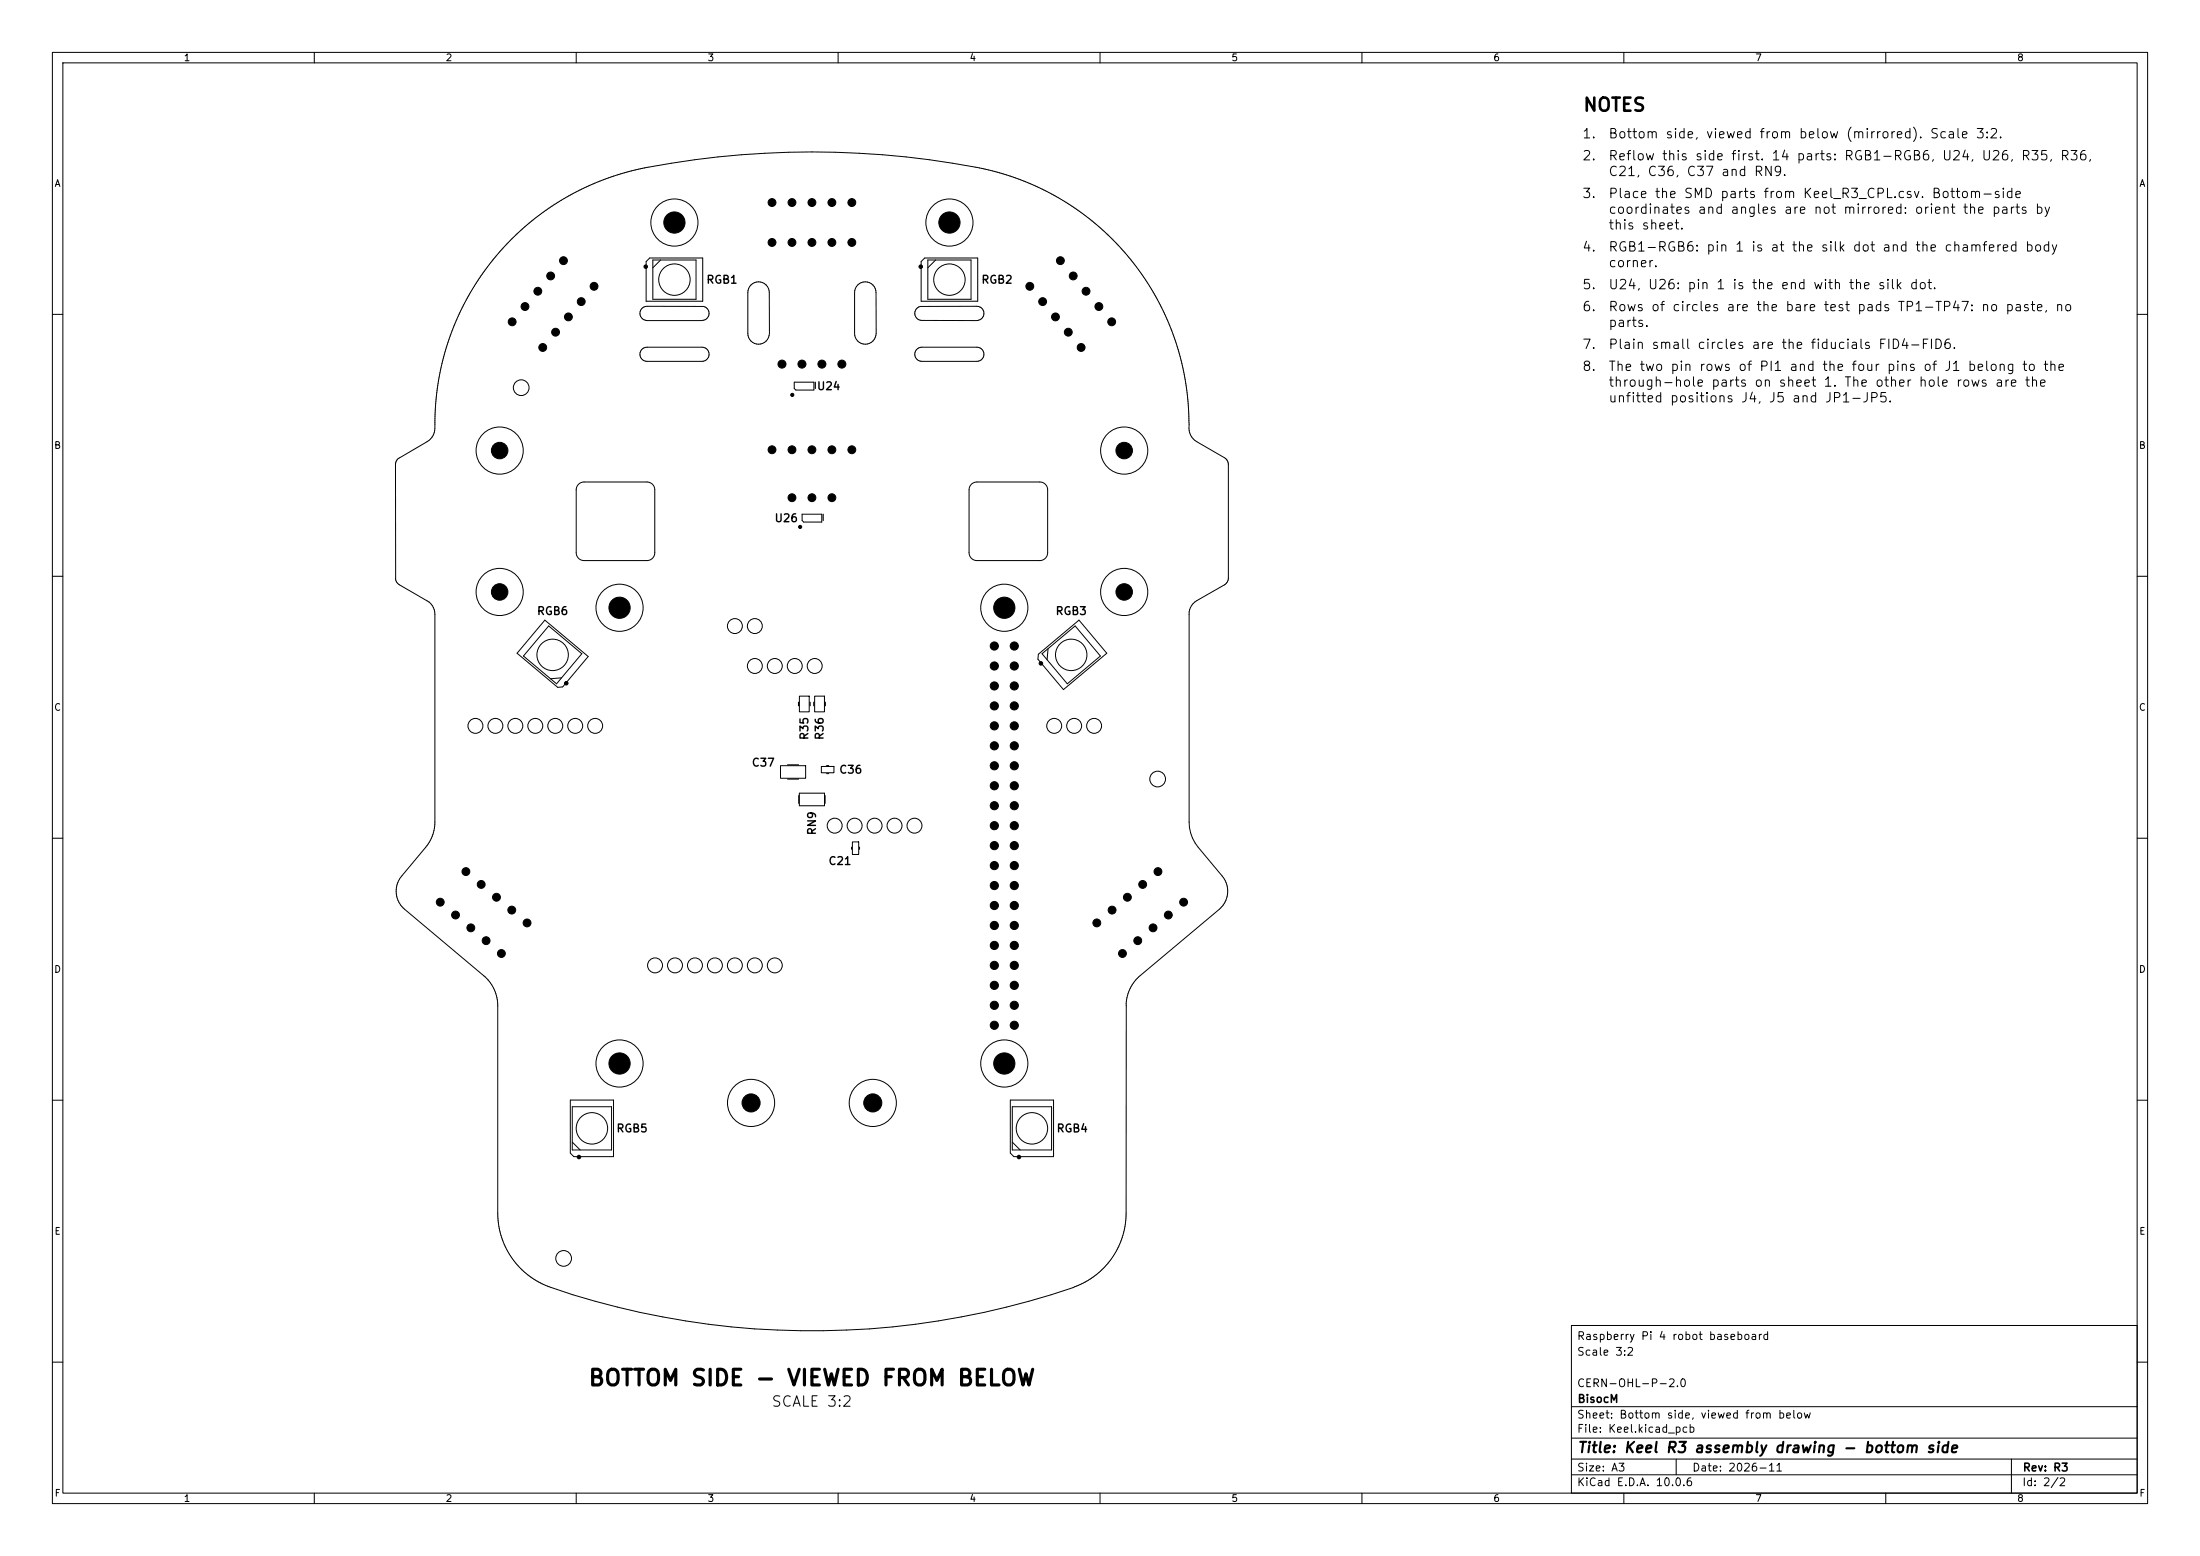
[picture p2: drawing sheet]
<svg xmlns="http://www.w3.org/2000/svg" width="420mm" height="297mm" viewBox="0 0 420 297" stroke-linecap="round" stroke-linejoin="round" font-family="sans-serif">
<g fill="none" stroke="#000" stroke-width=".19">
<path d="M10 10h400v277h-400zM12 12h396v273h-396zM60 10v2M110 10v2M160 10v2M210 10v2M260 10v2M310 10v2M360 10v2M97.7 45.6l2.8-2.5 2.6-2.2 2.8-1.9 3-1.8 3.1-1.5 3.2-1.4 3.3-1.1 3.1-.8a166 166 0 0 1 68.5 .4l3.7 1.2 3.9 1.5 3.4 1.7 3.5 2.2 3.4 2.4 3.1 2.6 2.8 2.9 2.6 3.1 2.4 3.3 2.1 3.5 1.8 3.7 1.5 3.9 1.2 3.9 .8 3.8 .5 4.2 .2 3.9a3.6 3.6 0 0 0 1.1 3.5l5.6 3.3 .4 .2 .3 .6 .1 22.1-.1 .7-.5 .5-5.8 3.4-.8 1-.3 .9v40.1a7.5 7.5 0 0 0 1.8 4.8l4.7 5.8a4.5 4.5 0 0 1-.7 6l-15.4 13a7.3 7.3 0 0 0-2.4 5.5v39.9a15.1 15.1 0 0 1-10.1 13.9 153.8 153.8 0 0 1-101.1-.6 15 15 0 0 1-8.8-13.6v-40a7.5 7.5 0 0 0-2.6-5.4l-15.4-12.9a4.5 4.5 0 0 1-.3-6.1l4.8-5.8a7.5 7.5 0 0 0 1.5-4.5v-39.7l-.3-1.3a2.66 2.66 0 0 0-1.2-1.2l-5.2-3.1-.4-.3-.3-.5-.1-22.1 .1-.7 .5-.5 5.8-3.4a3.6 3.6 0 0 0 1.1-3.5l.3-5 .8-4.8 1.2-4.7 1.6-4.5 2.1-4.4 2.5-4 2.8-3.8zM122.7 58.8l.8-.3h10.5a1.35 1.35 0 0 1 1.4 1.4 1.35 1.35 0 0 1-1.5 1.3h-10.4a1.37 1.37 0 0 1-1.3-.9 1.37 1.37 0 0 1 .5-1.5zM124 49.2h10.2v8.3h-10.8v-7.6z"/>
<path d="M124.6 49.6h8.3v7.5h-8.3zM126.1 49.6l-1.5 1.5M143.4 54.4a2.05 2.05 0 0 1 2.2-.4 2.05 2.05 0 0 1 1.3 1.8v7.9a2.06 2.06 0 0 1-2.1 2 2.06 2.06 0 0 1-2-2v-7.8a2.04 2.04 0 0 1 .6-1.5zM163.7 54.4a2.05 2.05 0 0 1 2.3-.4 2.05 2.05 0 0 1 1.2 1.8l.1 7.9a2.06 2.06 0 0 1-2.1 2 2.06 2.06 0 0 1-2.1-2v-7.8a2.04 2.04 0 0 1 .6-1.5zM175.1 58.8l.6-.3h10.8a1.37 1.37 0 0 1 1.3 1.3 1.37 1.37 0 0 1-1.3 1.4h-10.5a1.35 1.35 0 0 1-1.3-.9 1.35 1.35 0 0 1 .4-1.5zM176.5 49.2h10.2v8.3h-10.8v-7.6zM177.1 49.6h8.3v7.5h-8.3zM178.6 49.6l-1.5 1.5M10 60h2M122.7 66.6l.8-.3h10.5a1.35 1.35 0 0 1 1.4 1.3 1.35 1.35 0 0 1-1.4 1.4h-10.5a1.35 1.35 0 0 1-1.3-.9 1.35 1.35 0 0 1 .5-1.5zM151.6 72.9h3.8v1.5h-3.5l-.3-.3zM175.1 66.6l.9-.3h10.5a1.35 1.35 0 0 1 1.3 1.3 1.35 1.35 0 0 1-1.3 1.4h-10.5a1.35 1.35 0 0 1-1.3-.9 1.35 1.35 0 0 1 .4-1.5z"/>
<path d="M408 60h2M110.4 92.4l.6-.3 .5-.1h12a1.5 1.5 0 0 1 1.5 1.5v12a1.5 1.5 0 0 1-1.5 1.5h-12a1.5 1.5 0 0 1-1.5-1.5v-12l.1-.5zM153.1 98.1h3.8v1.5h-3.5l-.3-.3zM185.4 92.4l.6-.3 .5-.1h12a1.5 1.5 0 0 1 1.5 1.5v12a1.5 1.5 0 0 1-1.5 1.5h-12a1.5 1.5 0 0 1-1.5-1.5v-12l.1-.6zM10 110h2M104 118.4l8.3 6.9-4.9 5.8-.9 .1-7.8-6.5zM104.8 119.5l6.3 5.3-4.9 5.7-6.3-5.3zM408 110h2M107.2 129.4l-2.1 .2M152.6 132.9h1.9v3h-1.9zM155.5 132.9h1.9v3h-1.9zM198.2 124.9l7.8-6.5 5.3 6.3-8.3 6.9-4.9-5.8z"/>
<path d="M198.9 124.8l6.3-5.3 4.9 5.7-6.3 5.3zM200.1 123.8l-.2 2.1M10 160h2M149 146.2h4.8v2.4h-4.8zM150.3 146h2.2M150.3 148.7h2.2M152.5 151.8v1.5M152.6 151.4h4.8v2.4h-4.8zM156.8 146.3h2.4v1.2h-2.4zM157.5 151.8v1.5M157.8 146.1h.4M157.8 147.7h.4"/>
<path d="M408 160h2M162.6 161.7v.4M162.7 160.7h1.2v2.4h-1.2zM164.1 161.7v.4M10 210h2M108.9 210h8.2v10.8h-7.5l-.7-.7zM109.3 211.2h7.5v8.3h-7.5zM109.3 218l1.5 1.5M192.9 210h8.2v10.8h-7.5l-.7-.7zM193.3 211.2h7.5v8.3h-7.5zM193.3 218l1.5 1.5M408 210h2"/>
<path d="M300 253h108v32h-108zM10 260h2M300 278.5h108M300 274.5h108M300 268.5h108M320 278.5v3M384 278.5v6.5M408 260h2M60 285v2M110 285v2M160 285v2M210 285v2"/>
<path d="M260 285v2M300 281.5h108M310 285v2M360 285v2"/>
<circle cx="128.7" cy="42.5" r="4.5"/>
<circle cx="128.7" cy="53.4" r="3"/>
<circle cx="181.2" cy="53.4" r="3"/>
<circle cx="181.3" cy="42.5" r="4.5"/>
<circle cx="99.5" cy="74" r="1.5"/>
<circle cx="95.4" cy="86" r="4.5"/>
<circle cx="214.6" cy="86" r="4.5"/>
<circle cx="95.4" cy="113" r="4.5"/>
<circle cx="118.3" cy="116" r="4.5"/>
<circle cx="140.3" cy="119.5" r="1.42"/>
<circle cx="144.1" cy="119.5" r="1.42"/>
<circle cx="191.7" cy="116" r="4.5"/>
<circle cx="214.6" cy="113" r="4.5"/>
<circle cx="90.8" cy="138.6" r="1.42"/>
<circle cx="94.6" cy="138.6" r="1.42"/>
<circle cx="98.4" cy="138.6" r="1.42"/>
<circle cx="102.2" cy="138.6" r="1.42"/>
<circle cx="105.5" cy="125" r="3"/>
<circle cx="106" cy="138.6" r="1.42"/>
<circle cx="109.8" cy="138.6" r="1.42"/>
<circle cx="113.6" cy="138.6" r="1.42"/>
<circle cx="144.1" cy="127.1" r="1.42"/>
<circle cx="147.9" cy="127.1" r="1.42"/>
<circle cx="151.7" cy="127.1" r="1.42"/>
<circle cx="155.5" cy="127.1" r="1.42"/>
<circle cx="201.3" cy="138.6" r="1.42"/>
<circle cx="204.5" cy="125" r="3"/>
<circle cx="205.1" cy="138.6" r="1.42"/>
<circle cx="208.9" cy="138.6" r="1.42"/>
<circle cx="159.3" cy="157.6" r="1.42"/>
<circle cx="163.2" cy="157.6" r="1.42"/>
<circle cx="167" cy="157.6" r="1.42"/>
<circle cx="170.8" cy="157.6" r="1.42"/>
<circle cx="174.6" cy="157.6" r="1.42"/>
<circle cx="221" cy="148.7" r="1.5"/>
<circle cx="125.1" cy="184.3" r="1.42"/>
<circle cx="128.9" cy="184.3" r="1.42"/>
<circle cx="132.7" cy="184.3" r="1.42"/>
<circle cx="136.5" cy="184.3" r="1.42"/>
<circle cx="140.3" cy="184.3" r="1.42"/>
<circle cx="144.1" cy="184.3" r="1.42"/>
<circle cx="147.9" cy="184.3" r="1.42"/>
<circle cx="113" cy="215.4" r="3"/>
<circle cx="118.3" cy="203" r="4.5"/>
<circle cx="143.4" cy="210.5" r="4.5"/>
<circle cx="166.6" cy="210.5" r="4.5"/>
<circle cx="191.7" cy="203" r="4.5"/>
<circle cx="197" cy="215.4" r="3"/>
<circle cx="107.6" cy="240.2" r="1.5"/>
</g>
<path d="M155.6 72.9v1.2M157.1 98.1v1.2M152.4 134v.7M154.6 134v.7M155.4 134v.7M157.6 134v.7" fill="none" stroke="#000" stroke-width=".22"/>
<g fill="#000" stroke="#000" stroke-width=".19">
<circle cx="147.4" cy="38.7" r=".75"/>
<circle cx="151.2" cy="38.7" r=".75"/>
<circle cx="155" cy="38.7" r=".75"/>
<circle cx="158.8" cy="38.7" r=".75"/>
<circle cx="162.6" cy="38.7" r=".75"/>
<circle cx="100.2" cy="58.5" r=".75"/>
<circle cx="102.7" cy="55.6" r=".75"/>
<circle cx="105.1" cy="52.7" r=".75"/>
<circle cx="107.6" cy="49.8" r=".75"/>
<circle cx="111" cy="57.6" r=".75"/>
<circle cx="113.4" cy="54.7" r=".75"/>
<circle cx="123.3" cy="50.9" r=".34"/>
<circle cx="128.7" cy="42.5" r="2.02"/>
<circle cx="147.4" cy="46.3" r=".75"/>
<circle cx="151.2" cy="46.3" r=".75"/>
<circle cx="155" cy="46.3" r=".75"/>
<circle cx="158.8" cy="46.3" r=".75"/>
<circle cx="162.6" cy="46.3" r=".75"/>
<circle cx="175.8" cy="50.9" r=".34"/>
<circle cx="181.3" cy="42.5" r="2.02"/>
<circle cx="196.6" cy="54.7" r=".75"/>
<circle cx="199" cy="57.6" r=".75"/>
<circle cx="202.4" cy="49.8" r=".75"/>
<circle cx="204.9" cy="52.7" r=".75"/>
<circle cx="207.3" cy="55.6" r=".75"/>
<circle cx="209.8" cy="58.5" r=".75"/>
<circle cx="97.8" cy="61.4" r=".75"/>
<circle cx="103.6" cy="66.3" r=".75"/>
<circle cx="106.1" cy="63.4" r=".75"/>
<circle cx="108.5" cy="60.5" r=".75"/>
<circle cx="149.3" cy="69.5" r=".76"/>
<circle cx="151.2" cy="75.4" r=".3"/>
<circle cx="153.1" cy="69.5" r=".76"/>
<circle cx="156.9" cy="69.5" r=".76"/>
<circle cx="160.7" cy="69.5" r=".76"/>
<circle cx="201.5" cy="60.5" r=".75"/>
<circle cx="203.9" cy="63.4" r=".75"/>
<circle cx="206.4" cy="66.3" r=".75"/>
<circle cx="212.2" cy="61.4" r=".75"/>
<circle cx="95.4" cy="86" r="1.58"/>
<circle cx="147.4" cy="85.8" r=".75"/>
<circle cx="151.2" cy="85.8" r=".75"/>
<circle cx="151.2" cy="95" r=".75"/>
<circle cx="155" cy="85.8" r=".75"/>
<circle cx="155" cy="95" r=".75"/>
<circle cx="158.8" cy="85.8" r=".75"/>
<circle cx="158.8" cy="95" r=".75"/>
<circle cx="162.6" cy="85.8" r=".75"/>
<circle cx="214.6" cy="86" r="1.58"/>
<circle cx="95.4" cy="113" r="1.58"/>
<circle cx="118.3" cy="116" r="2.02"/>
<circle cx="152.7" cy="100.6" r=".3"/>
<circle cx="191.7" cy="116" r="2.02"/>
<circle cx="214.6" cy="113" r="1.58"/>
<circle cx="108.1" cy="130.4" r=".34"/>
<circle cx="189.8" cy="123.3" r=".78"/>
<circle cx="189.8" cy="127.1" r=".78"/>
<circle cx="189.8" cy="134.7" r=".78"/>
<circle cx="189.8" cy="138.6" r=".78"/>
<circle cx="189.8" cy="130.9" r=".78"/>
<circle cx="193.6" cy="123.3" r=".78"/>
<circle cx="193.6" cy="127.1" r=".78"/>
<circle cx="193.6" cy="138.6" r=".78"/>
<circle cx="193.6" cy="134.7" r=".78"/>
<circle cx="193.6" cy="130.9" r=".78"/>
<circle cx="198.7" cy="126.6" r=".34"/>
<circle cx="189.8" cy="142.4" r=".78"/>
<circle cx="189.8" cy="153.8" r=".78"/>
<circle cx="189.8" cy="157.6" r=".78"/>
<circle cx="189.8" cy="146.2" r=".78"/>
<circle cx="189.8" cy="150" r=".78"/>
<circle cx="193.6" cy="157.6" r=".78"/>
<circle cx="193.6" cy="153.8" r=".78"/>
<circle cx="193.6" cy="146.2" r=".78"/>
<circle cx="193.6" cy="142.4" r=".78"/>
<circle cx="193.6" cy="150" r=".78"/>
<circle cx="84" cy="172.2" r=".75"/>
<circle cx="87" cy="174.7" r=".75"/>
<circle cx="88.9" cy="166.4" r=".75"/>
<circle cx="89.9" cy="177.1" r=".75"/>
<circle cx="91.9" cy="168.8" r=".75"/>
<circle cx="92.8" cy="179.6" r=".75"/>
<circle cx="94.8" cy="171.3" r=".75"/>
<circle cx="97.7" cy="173.7" r=".75"/>
<circle cx="100.6" cy="176.2" r=".75"/>
<circle cx="189.8" cy="165.2" r=".78"/>
<circle cx="189.8" cy="176.7" r=".78"/>
<circle cx="189.8" cy="169" r=".78"/>
<circle cx="189.8" cy="161.4" r=".78"/>
<circle cx="189.8" cy="172.8" r=".78"/>
<circle cx="193.6" cy="176.7" r=".78"/>
<circle cx="193.6" cy="165.2" r=".78"/>
<circle cx="193.6" cy="172.8" r=".78"/>
<circle cx="193.6" cy="161.4" r=".78"/>
<circle cx="193.6" cy="169" r=".78"/>
<circle cx="209.4" cy="176.2" r=".75"/>
<circle cx="212.3" cy="173.7" r=".75"/>
<circle cx="215.2" cy="171.3" r=".75"/>
<circle cx="217.2" cy="179.6" r=".75"/>
<circle cx="218.1" cy="168.8" r=".75"/>
<circle cx="220.1" cy="177.1" r=".75"/>
<circle cx="221.1" cy="166.4" r=".75"/>
<circle cx="223" cy="174.7" r=".75"/>
<circle cx="226" cy="172.2" r=".75"/>
<circle cx="95.7" cy="182" r=".75"/>
<circle cx="189.8" cy="195.7" r=".78"/>
<circle cx="189.8" cy="188.1" r=".78"/>
<circle cx="189.8" cy="184.3" r=".78"/>
<circle cx="189.8" cy="180.5" r=".78"/>
<circle cx="189.8" cy="191.9" r=".78"/>
<circle cx="193.6" cy="188.1" r=".78"/>
<circle cx="193.6" cy="180.5" r=".78"/>
<circle cx="193.6" cy="191.9" r=".78"/>
<circle cx="193.6" cy="195.7" r=".78"/>
<circle cx="193.6" cy="184.3" r=".78"/>
<circle cx="214.3" cy="182" r=".75"/>
<circle cx="118.3" cy="203" r="2.02"/>
<circle cx="143.4" cy="210.5" r="1.72"/>
<circle cx="166.6" cy="210.5" r="1.72"/>
<circle cx="191.7" cy="203" r="2.02"/>
<circle cx="110.5" cy="220.8" r=".34"/>
<circle cx="194.5" cy="220.8" r=".34"/>
</g>
<text font-size="3" x="112.1" y="265.3">BOTTOM SIDE - VIEWED FROM BELOW</text>
<text font-size="2.5" x="302.1" y="21.9">NOTES</text>
<g font-size="2">
<text x="147.1" y="269">SCALE 3:2</text>
<text x="301" y="277.8">Title: Keel R3 assembly drawing - bottom side</text>
</g>
<g font-size="1.8">
<text x="301.9" y="26.9">1.</text>
<text x="306.9" y="26.9">Bottom side, viewed from below (mirrored). Scale 3:2.</text>
<text x="301.9" y="31.1">2.</text>
<text x="306.9" y="31.1">Reflow this side first. 14 parts: RGB1-RGB6, U24, U26, R35, R36,</text>
<text x="306.9" y="34.1">C21, C36, C37 and RN9.</text>
<text x="301.9" y="38.3">3.</text>
<text x="306.9" y="38.3">Place the SMD parts from Keel_R3_CPL.csv. Bottom-side</text>
<text x="306.9" y="41.3">coordinates and angles are not mirrored: orient the parts by</text>
<text x="306.9" y="44.3">this sheet.</text>
<text x="301.9" y="48.5">4.</text>
<text x="306.9" y="48.5">RGB1-RGB6: pin 1 is at the silk dot and the chamfered body</text>
<text x="306.9" y="51.5">corner.</text>
<text x="301.9" y="55.7">5.</text>
<text x="301.9" y="59.9">6.</text>
<text x="306.9" y="55.7">U24, U26: pin 1 is the end with the silk dot.</text>
<text x="306.9" y="59.9">Rows of circles are the bare test pads TP1-TP47: no paste, no</text>
<text x="306.9" y="62.9">parts.</text>
<text x="301.9" y="67.1">7.</text>
<text x="301.9" y="71.3">8.</text>
<text x="306.9" y="67.1">Plain small circles are the fiducials FID4-FID6.</text>
<text x="306.9" y="71.3">The two pin rows of PI1 and the four pins of J1 belong to the</text>
<text x="306.9" y="74.3">through-hole parts on sheet 1. The other hole rows are the</text>
<text x="306.9" y="77.3">unfitted positions J4, J5 and JP1-JP5.</text>
</g>
<g font-size="1.5">
<text x="134.7" y="54.5">RGB1</text>
<text x="187.2" y="54.5">RGB2</text>
<text x="155.8" y="74.8">U24</text>
<text x="147.7" y="100">U26</text>
<text x="102.4" y="117.8">RGB6</text>
<text x="201.4" y="117.8">RGB3</text>
<text x="154.7" y="141.4" transform="rotate(-90 154.7 141.4)">R35</text>
<text x="157.6" y="141.4" transform="rotate(-90 157.6 141.4)">R36</text>
<text x="143.4" y="146.7">C37</text>
<text x="160.1" y="148">C36</text>
<text x="156.1" y="159.6" transform="rotate(-90 156.1 159.6)">RN9</text>
<text x="158" y="165.5">C21</text>
<text x="117.6" y="216.5">RGB5</text>
<text x="201.6" y="216.5">RGB4</text>
<text x="300.9" y="256.1">Raspberry Pi 4 robot baseboard</text>
<text x="300.9" y="259.1">Scale 3:2</text>
<text x="300.9" y="265.1">CERN-OHL-P-2.0</text>
<text x="301" y="268.1">BisocM</text>
<text x="300.9" y="273.8">File: Keel.kicad_pcb</text>
<text x="300.9" y="271.1">Sheet: Bottom side, viewed from below</text>
<text x="300.9" y="281.2">Size: A3</text>
<text x="322.9" y="281.2">Date: 2026-11</text>
<text x="386" y="281.2">Rev: R3</text>
<text x="300.9" y="284">KiCad E.D.A. 10.0.6</text>
<text x="385.9" y="284">Id: 2/2</text>
</g>
<g font-size="1.3">
<text x="35" y="12">1</text>
<text x="85" y="12">2</text>
<text x="135" y="12">3</text>
<text x="185" y="12">4</text>
<text x="235" y="12">5</text>
<text x="285" y="12">6</text>
<text x="335" y="12">7</text>
<text x="385" y="12">8</text>
<text x="10.3" y="36">A</text>
<text x="408.3" y="36">A</text>
<text x="10.2" y="86">B</text>
<text x="408.2" y="86">B</text>
<text x="10.2" y="136">C</text>
<text x="408.2" y="136">C</text>
<text x="10.2" y="186">D</text>
<text x="408.2" y="186">D</text>
<text x="10.3" y="236">E</text>
<text x="408.3" y="236">E</text>
<text x="10.3" y="286">F</text>
<text x="35" y="287">1</text>
<text x="85" y="287">2</text>
<text x="135" y="287">3</text>
<text x="185" y="287">4</text>
<text x="235" y="287">5</text>
<text x="285" y="287">6</text>
<text x="335" y="287">7</text>
<text x="385" y="287">8</text>
<text x="408.3" y="286">F</text>
</g>
</svg>
